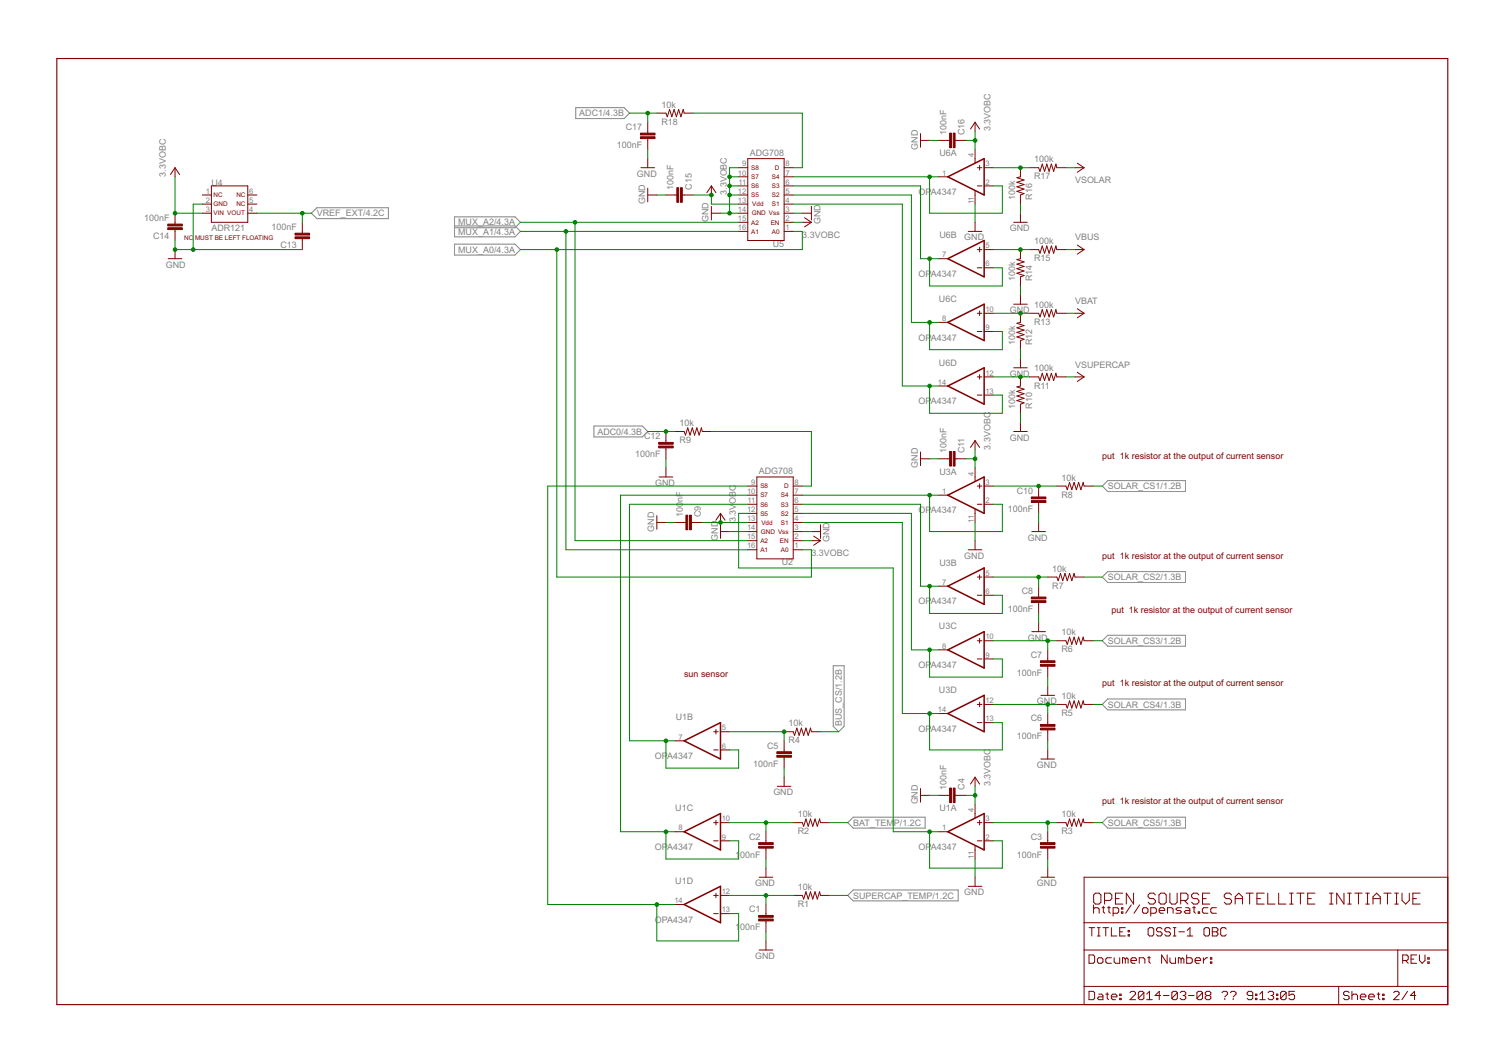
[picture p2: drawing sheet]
<svg xmlns="http://www.w3.org/2000/svg" width="420mm" height="297mm" viewBox="0 0 420 297" stroke-linecap="round" stroke-linejoin="round" font-family="sans-serif">
<g fill="none" stroke="#808080" stroke-width=".28">
<path d="M160.8 30.1h13.5l1.6 1.5-1.6 1.5h-13.5zM87 59.5l1.5-1.5h20v3h-20zM127 63.1h16.9l1.5 1.5-1.5 1.5h-16.9v-5.6h16.9l1.5 1.6-1.5 1.5h-16.9M127 68.2h16.9l1.5 1.5-1.5 1.5h-16.9zM165.9 118.9h13.5l1.6 1.6-1.6 1.5h-13.5zM307.9 135.7l1.6-1.5h21.7v3h-21.7zM307.9 161.1l1.6-1.5h21.7v3h-21.7zM307.9 178.9l1.6-1.5h21.7v3h-21.7zM232.8 185.9h3v16.9l-1.5 1.5-1.5-1.5zM307.9 196.7l1.6-1.6h21.7v3.1h-21.7zM238.4 228.1h20v3.1h-20l-1.6-1.5zM309.5 228.1h21.7v3.1h-21.7l-1.6-1.5z"/>
<path d="M236.8 250l1.6-1.5h29.3v3h-29.3z"/>
</g>
<g fill="none" stroke="#800000" stroke-width=".28">
<path d="M181 34.1v3.1M181 38.7v3M183.5 31.6h2.5l.4 1 .6-2 .7 2 .6-2 .7 2 .6-2 .6 2 .7-2 .2 1h2.6M257.2 39.2h2.5M257.2 37.3v3.8M262.2 39.2h3.1M266.8 39.2h3.1M272.4 34.1v2.6M272.4 34.1l-1.3 1.9M272.4 34.1l1.3 1.9M48.9 46.8l1.3 1.9M48.9 46.8l-1.3 1.9"/>
<path d="M48.9 46.8v2.6M48.9 59.5v3.1M56.5 59.5h2.6M56.5 57h2.6M56.5 54.4h2.6M59.1 51.9h10.1v10.2h-10.1zM69.2 59.5h2.6M69.2 57h2.6M69.2 54.4h2.6M179 46.8h3.9M181 54.4h2.5M181 44.3v2.5"/>
<path d="M181 52.5v3.8M186 54.4h3.1M190.6 54.4h3.1M198.7 59.5h2.6M198.7 51.9l-1.2 1.9M198.7 51.9l1.3 1.9M198.7 51.9v2.5M198.7 57.6v3.8M206.4 46.8h2.5M206.4 51.9h2.5M206.4 49.4h2.5M206.4 59.5h2.5"/>
<path d="M206.4 57h2.5M206.4 54.4h2.5M208.9 44.3h10.2v22.8h-10.2zM219.1 46.8h2.5M219.1 51.9h2.5M219.1 49.4h2.5M219.1 59.5h2.5M219.1 57h2.5M219.1 54.4h2.5M224.1 59.5h2.6M226.7 57.6v3.8M262.2 49.4h2.6"/>
<path d="M272.4 41.7v3.8M272.4 53.3v3.7M273 46.8h1.3M273 51.9h1.3M273.7 46.2v1.3M274.9 46.8h2.6M274.9 51.9h2.6M285.1 46.8v2.6l-1 .2 2 .6-2 .7 2 .6-2 .7 2 .6-2 .6 2 .7-1 .3v2.6M285.1 59.5v2.6M287.6 46.8h2.6l.3 1 .7-2 .6 2 .6-2 .7 2 .6-2 .6 2 .7-2 .2 1h2.6M300.3 46.8h2.6M300.9 45.6l2 1.2"/>
<path d="M302.9 46.8l-2 1.3M47 72.2h3.8M48.9 64.1v3M48.9 69.7v2.5M84.5 62.1v3M84.5 66.6v3.1M206.4 64.6h2.5M206.4 62.1h2.5M219.1 64.6h2.5M219.1 62.1h2.5M224.1 62.1h2.6M224.8 60.8l1.9 1.3"/>
<path d="M226.7 62.1l-1.9 1.2M262.2 72.2h2.6M270.5 64.6h3.8M272.4 62.1v2.5M273 69.7h1.3M273 74.8h1.3M273.7 69v1.3M274.9 69.7h2.6M274.9 74.8h2.6M283.2 62.1h3.8M285.1 69.7v2.5l-1 .3 2 .6-2 .6 2 .7-2 .6 2 .6-2 .7 2 .6-1 .4v2.5M287.6 69.7h2.6l.3 1 .7-2 .6 2 .6-2 .7 2 .6-2 .6 2 .7-2 .2 1h2.6"/>
<path d="M300.3 69.7h2.6M300.9 68.4l2 1.3M302.9 69.7l-2 1.3M262.2 90h2.6M273 87.5h1.3M273 92.5h1.3M273.7 86.8v1.3M274.9 87.5h2.6M274.9 92.5h2.6M283.2 84.9h3.8M285.1 82.4v2.5M285.1 87.5v2.5l-1 .3 2 .6-2 .6 2 .7-2 .6 2 .6-2 .7 2 .6-1 .4v2.5"/>
<path d="M287.6 87.5h2.6l.3 1 .7-2.1 .6 2.1 .6-2.1 .7 2.1 .6-2.1 .6 2.1 .7-2.1 .2 1.1h2.6M300.3 87.5h2.6M300.9 86.2l2 1.3M302.9 87.5l-2 1.2M262.2 107.8h2.6M273 105.2h1.3M273 110.3h1.3M273.7 104.6v1.3M274.9 105.2h2.6M274.9 110.3h2.6M283.2 102.7h3.8M285.1 100.1v2.6"/>
<path d="M285.1 105.2v2.6l-1 .2 2 .6-2 .7 2 .6-2 .7 2 .6-2 .6 2 .7-1 .3v2.6M285.1 117.9v2.6M287.6 105.2h2.6l.3 1 .7-2 .6 2 .6-2 .7 2 .6-2 .6 2 .7-2 .2 1h2.6M300.3 105.2h2.6M300.9 103.9l2 1.3M302.9 105.2l-2 1.3M184.1 133.2h3.8M186 120.5v3M186 125v3.1M186 130.6v2.6M188.6 120.5h2.5l.4 1 .6-2.1 .7 2.1 .6-2.1 .6 2.1 .7-2.1 .6 2.1 .6-2.1 .3 1.1h2.5M208.9 135.7h2.5"/>
<path d="M208.9 138.2h2.5M211.4 133.2h10.2v22.8h-10.2zM221.6 135.7h2.5M221.6 138.2h2.5M257.2 126.2v3.8M257.2 128.1h2.5M262.2 138.2h2.6M262.2 128.1h3.1M266.8 128.1h3.1M272.4 123v2.5M272.4 130.6v3.8M272.4 123l-1.3 1.9"/>
<path d="M272.4 123l1.3 1.9M273 135.7h1.3M273.7 135.1v1.2M274.9 135.7h2.6M283.2 120.5h3.8M290.2 135.7v3M295.2 135.7h2.6l.4 1 .6-2 .6 2 .7-2 .6 2 .6-2 .7 2 .6-2 .3 1h2.5M183.5 145.9h2.5M183.5 144v3.8M188.6 145.9h3M193.1 145.9h3.1M201.3 148.4h2.5"/>
<path d="M201.3 143.3l-1.3 1.9M201.3 143.3l1.2 1.9M201.3 143.3v2.6M201.3 146.5v3.8M208.9 140.8h2.5M208.9 153.5h2.5M208.9 150.9h2.5M208.9 148.4h2.5M208.9 145.9h2.5M208.9 143.3h2.5M221.6 140.8h2.5M221.6 153.5h2.5"/>
<path d="M221.6 150.9h2.5M221.6 148.4h2.5M221.6 145.9h2.5M221.6 143.3h2.5M226.7 150.9h2.5M226.7 148.4h2.5M227.3 149.7l1.9 1.2M229.2 146.5v3.8M229.2 150.9l-1.9 1.3M270.5 153.5h3.8M272.4 142.2v3.7M272.4 150.9v2.6"/>
<path d="M273 140.8h1.3M274.9 140.8h2.6M288.2 148.4h3.9M290.2 140.3v3M290.2 145.9v2.5M262.2 163.6h2.6M273 161.1h1.3M273 166.2h1.3M273 178.9h1.3M273.7 160.5v1.2M273.7 178.2v1.3M274.9 161.1h2.6"/>
<path d="M274.9 166.2h2.6M274.9 178.9h2.6M288.2 176.3h3.9M290.2 163.6v3.1M290.2 168.2v3.1M290.2 173.8v2.5M292.7 161.1h2.5l.4 1 .6-2 .7 2 .6-2 .7 2 .6-2 .6 2 .7-2 .2 1h2.6M295.2 178.9h2.6l.4 1 .6-2 .6 2 .7-2 .6 2 .6-2 .7 2 .6-2 .3 1h2.5M262.2 181.4h2.6M262.2 199.2h2.6M273 184h1.3M273 196.7h1.3"/>
<path d="M273.7 196v1.3M274.9 184h2.6M274.9 196.7h2.6M290.8 194.1h3.8M292.7 181.4v3.1M292.7 186v3M292.7 191.6v2.5M292.7 199.2v3M295.2 196.7h2.6l.4 1 .6-2.1 .6 2.1 .7-2.1 .6 2.1 .6-2.1 .7 2.1 .6-2.1 .3 1.1h2.5M188.6 206.8h2.5M199.4 204.3h1.2M199.4 209.4h1.2"/>
<path d="M200 203.6v1.3M201.3 204.3h2.5M201.3 209.4h2.5M217.1 219.5h3.9M219.1 206.8v3.1M219.1 211.4v3M219.1 217v2.5M219.1 204.3h2.5l.4 1 .6-2 .6 2 .7-2 .6 2 .6-2 .7 2 .6-2 .3 1h2.5M272.4 217v2.5M272.4 217l-1.3 1.9M272.4 217l1.3 1.9M273 201.7h1.3"/>
<path d="M274.9 201.7h2.6M290.8 211.9h3.8M292.7 203.8v3M292.7 209.4v2.5M188.6 232.2h2.5M199.4 229.7h1.2M199.4 234.7h1.2M200 229v1.3M201.3 229.7h2.5M201.3 234.7h2.5M214 232.2v3M214 236.8v3"/>
<path d="M221.6 229.7h2.5l.4 1 .6-2.1 .7 2.1 .6-2.1 .7 2.1 .6-2.1 .6 2.1 .7-2.1 .2 1.1h2.6M257.2 220.1v3.8M257.2 222h2.5M262.2 222h3.1M262.2 232.2h2.6M266.8 222h3.1M272.4 224.6v3.7M272.4 236.1v3.7M273 229.7h1.3M273 234.7h1.3M273.7 229v1.3M274.9 229.7h2.6"/>
<path d="M274.9 234.7h2.6M292.7 232.2v3M292.7 236.8v3M295.2 229.7h2.6l.4 1 .6-2.1 .6 2.1 .7-2.1 .6 2.1 .6-2.1 .7 2.1 .6-2.1 .3 1.1h2.5M188.6 252.5h2.5M199.4 250h1.2M199.4 255.1h1.2M200 249.3v1.3M201.3 250h2.5M201.3 255.1h2.5M212.1 244.9h3.8M214 242.4v2.5"/>
<path d="M214 252.5v3.1M214 257.1v3M221.6 250h2.5l.4 1 .6-2 .7 2 .6-2 .7 2 .6-2 .6 2 .7-2 .2 1h2.6M270.5 247.4h3.8M272.4 244.9v2.5M290.8 244.9h3.8M292.7 242.4v2.5M302.9 244.9h101.6v35.6h-101.6zM302.9 257.6h101.6M304.2 259h1.6M305 259v2.3M305.5 252.6v2.4"/>
<path d="M305.5 253.8l.4-.4h.8l.4 .4v1.2M305.5 249.9l.5-.6h1l.6 .6v2l-.6 .5h-1l-.5-.5zM306.6 259h.7M307 259v2.3M307.8 253.4h.8M308.1 259h1.6M308.2 253v1.6l.4 .4M308.6 251.4h1.5l.5-.5v-1l-.5-.6h-1.5v3.1M308.9 259v2.3M309.4 253.4h.8M309.8 253v1.6l.4 .4M310.5 259v2.3h1.5"/>
<path d="M311 255h1.1l.4-.4v-.8l-.4-.4h-1.1v2.3M311.6 250.9h1M313.3 253.4h.4v.4h-.4zM313.3 254.6h.4v.4h-.4zM313.6 249.3h-2v3.1h2M314.4 259h-1.6v2.3h1.6M315.2 259.8h.3v.3h-.3zM316 252.6l-1.5 2.4M316.7 249.3v3.1l-2.1-3.1v3.1M318.4 252.6l-1.6 2.4M319.2 253.8l.3-.4h.8l.4 .4v.8l-.4 .4h-.8l-.3-.4zM320.7 259.4l.4-.4h.8l.4 .4v1.5l-.4 .4h-.8l-.4-.4z"/>
<path d="M321.5 255h1.1l.4-.4v-.8l-.4-.4h-1.1v2.3M322.8 249.9l-.5-.6h-1.1l-.5 .6v.5l.5 .5h1.1l.5 .5v.5l-.5 .5h-1.1l-.5-.5M323.8 254.2h1.6v-.4l-.4-.4h-.8l-.4 .4v.8l.4 .4h.8M324.3 249.3h1l.5 .6v2l-.5 .5h-1l-.5-.5v-2zM324.6 259.4l-.3-.4h-.8l-.4 .4v.4l.4 .3h.8l.3 .4v.4l-.3 .4h-.8l-.4-.4M326.2 255v-1.6h1.1l.4 .4v1.2M326.8 249.3v2.6l.5 .5h1l.5-.5v-2.6M327 259.4l-.4-.4h-.8l-.4 .4v.4l.4 .3h.8l.4 .4v.4l-.4 .4h-.8l-.4-.4M327.8 259h.7M328.1 259v2.3M329.8 251.4h1.6l.5-.5v-1l-.5-.6h-1.6v3.1M330.1 253.4h-1.2l-.4 .4 .4 .4h.8l.4 .4-.4 .4h-1.2"/>
<path d="M330.9 251.4l1 1M331.2 253.4h.8l.4 .4v1.2h-1.2l-.4-.4 .4-.4h1.2M331.7 259.8l.7-.8v2.3M333.2 253.4h.7M333.6 253v1.6l.3 .4M334.7 254.6h.4v.4h-.4zM334.9 249.9l-.5-.6h-1l-.5 .6v.5l.5 .5h1l.5 .5v.5l-.5 .5h-1l-.5-.5M335.9 250.9h1.1M336.7 259h.8l.4 .4v1.5l-.4 .4h-.8l-.4-.4v-1.5zM337.5 253.4h-1.2l-.4 .4v.8l.4 .4h1.2M338 249.3h-2.1v3.1h2.1M338.7 259h1.1l.4 .4v.4l-.4 .3 .4 .4v.4l-.4 .4h-1.1z"/>
<path d="M339.8 253.4h-1.2l-.4 .4v.8l.4 .4h1.2M342.6 259.4l-.4-.4h-.8l-.4 .4v1.5l.4 .4h.8l.4-.4M344 249.9l-.5-.6h-1l-.5 .6v.5l.5 .5h1l.5 .5v.5l-.5 .5h-1l-.5-.5M345.1 250.9h2M345.1 252.4v-2l1-1.1 1 1.1v2M348.1 249.3h2M349.1 249.3v3.1M351.1 250.9h1M353.2 249.3h-2.1v3.1h2.1M354.2 249.3v3.1h2M357.2 249.3v3.1h2M360.3 249.3h1"/>
<path d="M360.3 252.4h1M360.8 249.3v3.1M362.3 249.3h2M363.3 249.3v3.1M365.3 250.9h1M367.3 249.3h-2v3.1h2M371.4 249.3h1M371.4 252.4h1M371.9 249.3v3.1M375.5 249.3v3.1l-2.1-3.1v3.1M376.5 249.3h1M376.5 252.4h1"/>
<path d="M377 249.3v3.1M378.5 249.3h2M379.5 249.3v3.1M381.5 249.3h1M381.5 252.4h1M382 249.3v3.1M383.6 250.9h2M383.6 252.4v-2l1-1.1 1 1.1v2M386.6 249.3h2M387.6 249.3v3.1M389.6 249.3h1.1M389.6 252.4h1.1"/>
<path d="M390.1 249.3v3.1M391.7 249.3v2.1l1 1 1-1v-2.1M394.7 250.9h1M396.7 249.3h-2v3.1h2M212.1 265.2h3.8M214 262.7v2.5M302.9 265.2h101.6M302.9 275.4h101.6M304.2 266.6h1.2l.4 .4v1.5l-.4 .4h-1.2zM304.2 276.8h1.2l.4 .3v1.6l-.4 .4h-1.2zM306.6 267.8l.4-.4h.7l.4 .4v.7l-.4 .4h-.7l-.4-.4zM306.6 261.3h.7"/>
<path d="M307 277.5h.7l.4 .4v1.2h-1.1l-.4-.4 .4-.4h1.1M308.9 277.5h.8M309.3 277.1v1.6l.4 .4M310.5 278.3h1.5v-.4l-.4-.4h-.7l-.4 .4v.8l.4 .4h.7M310.5 267.4h-1.2l-.4 .4v.7l.4 .4h1.2M311.3 267.4v1.1l.3 .4h1.2v-1.5M312.8 278.7h.4v.4h-.4zM312.8 277.5h.4v.4h-.4zM312.8 260.1h.8M314.4 267.8l-.4-.4h-.4v1.5M314.4 267.8l.3-.4 .5 .4v1.1M314.4 267.8v1.1"/>
<path d="M315.2 260.9h.3v.4h-.3zM315.7 277.1l.4-.3h.7l.4 .3v.4l-1.5 1.6h1.5M315.9 268.1h1.6v-.3l-.4-.4h-.8l-.4 .4v.7l.4 .4h.8M318.3 268.9v-1.5h1.1l.4 .4v1.1M319.6 277.1v1.6l-.4 .4h-.8l-.4-.4M319.6 277.1l-.4-.3h-.8l-.4 .3v1.6M319.6 277.1l-1.6 1.6M320.3 279.1h1.6M320.3 277.5l.8-.7v2.3M320.6 267.4h.8M321 267v1.5l.4 .4M324.2 277.9h-1.5l1.1-1.1v2.3"/>
<path d="M325 277.9h1.6M326.1 266.6v2.3l-1.6-2.3v2.3M326.8 267.4v1.1l.4 .4h1.2v-1.5M327.8 261.3h.7M328.9 277.1v1.6l-.4 .4h-.8l-.3-.4M328.9 277.1l-.4-.3h-.8l-.3 .3v1.6M328.9 277.1l-1.5 1.6M329.3 260.1h1.6M329.7 277.1l.4-.3h.8l.4 .3v.4l-.4 .4M329.9 267.8l-.3-.4h-.4v1.5M329.9 267.8v1.1M329.9 267.8l.4-.4 .4 .4v1.1"/>
<path d="M330.5 277.9h.4M330.9 277.9l.4 .4v.4l-.4 .4h-.8l-.4-.4M331.5 266.6v2.3h1.2l.4-.4v-.7l-.4-.4h-1.2M331.7 261.3h1.5M332 277.9h1.6M333.9 268.1h1.5v-.3l-.4-.4h-.8l-.3 .4v.7l.3 .4h.8M335.9 277.1v1.6l-.4 .4h-.7l-.4-.4M335.9 277.1l-.4-.3h-.7l-.4 .3v1.6M335.9 277.1l-1.5 1.6M336.2 267.4v1.5M337.1 277.9l-.4-.4v-.4l.4-.3h.8l.4 .3v.4l-.4 .4M337.1 277.9l-.4 .4v.4l.4 .4h.8l.4-.4v-.4l-.4-.4"/>
<path d="M337.1 277.9h.8M337.4 267.4h-.4l-.8 .7M338.1 268.5h.4v.4h-.4zM338.1 267.4h.4v.4h-.4zM338.7 260.1h1.1M341.4 277.1l.4-.3h.8l.3 .3v.4l-.7 .8M342.2 278.7v.4M343.7 277.1l.4-.3h.8l.4 .3v.4l-.8 .8M344.5 278.7v.4M350 277.9h-1.2l-.4-.4v-.4l.4-.3h.8l.4 .3v1.6l-.4 .4h-.8l-.4-.4M350.7 277.5h.4v.4h-.4zM350.7 278.7h.4v.4h-.4z"/>
<path d="M351.9 279.1h1.6M351.9 277.5l.8-.7v2.3M354.2 277.1l.4-.3h.8l.4 .3v.4l-.4 .4M355 277.9h.4M355.4 277.9l.4 .4v.4l-.4 .4h-.8l-.4-.4M356.6 278.7h.4v.4h-.4zM356.6 277.5h.4v.4h-.4zM359.3 277.1v1.6l-.4 .4h-.8l-.3-.4M359.3 277.1l-.4-.3h-.8l-.3 .3v1.6M359.3 277.1l-1.5 1.6M361.7 276.8h-1.6v1.1l.8-.4h.4l.4 .4v.8l-.4 .4h-.8l-.4-.4M374 275.4v5.1"/>
<path d="M376.9 277.1l-.4-.3h-.8l-.4 .3v.4l.4 .4h.8l.4 .4v.4l-.4 .4h-.8l-.4-.4M377.7 277.9l.4-.4h.8l.3 .4v1.2M377.7 276.8v2.3M380 278.3h1.6v-.4l-.4-.4h-.8l-.4 .4v.8l.4 .4h.8M382.4 278.3h1.5v-.4l-.4-.4h-.7l-.4 .4v.8l.4 .4h.7M384.7 277.5h.8M385.1 277.1v1.6l.4 .4M386.2 278.7h.5v.4h-.5zM386.2 277.5h.5v.4h-.5zM389.3 277.1l.4-.3h.8l.4 .3v.4l-1.6 1.6h1.6M390.5 265.2v10.2M391.9 268.1h1.1l.4-.3v-.8l-.4-.4h-1.1v2.3"/>
<path d="M392.6 268.1l.8 .8M393.2 276.8l-1.6 2.3M394.2 267.8h.8M395.5 277.9h-1.5l1.2-1.1v2.3M395.8 266.6h-1.6v2.3h1.6M396.5 266.6v1.5l.8 .8 .8-.8v-1.5M398.9 268.5h.4v.4h-.4zM398.9 267.4h.4v.4h-.4z"/>
</g>
<path d="M15.9 16.3h388.6v264.2h-388.6z" fill="none" stroke="#800000" stroke-width=".32"/>
<path d="M264.8 49.4l10.1-5.1v10.1zM264.8 72.2l10.1-5.1v10.2zM264.8 90l10.1-5.1v10.2zM264.8 107.8l10.1-5.1v10.1zM264.8 138.2l10.1-5v10.1zM264.8 163.6l10.1-5v10.1zM264.8 181.4l10.1-5.1v10.2zM264.8 199.2l10.1-5.1v10.2zM191.1 206.8l10.2-5.1v10.2zM191.1 232.2l10.2-5.1v10.2zM264.8 232.2l10.1-5.1v10.2zM191.1 252.5l10.2-5.1v10.2z" fill="none" stroke="#800000" stroke-width=".42"/>
<g fill="#800000" stroke="#800000" stroke-width=".28">
<path d="M265.3 37.2h.5v4h-.5z"/>
<path d="M266.3 37.2h.5v4h-.5z"/>
<path d="M265.3 126h.5v4.1h-.5z"/>
<path d="M266.3 126h.5v4.1h-.5z"/>
<path d="M265.3 220h.5v4.1h-.5z"/>
<path d="M266.3 220h.5v4.1h-.5z"/>
<path d="M178.9 38.2h4.1v.5h-4.1z"/>
<path d="M178.9 37.2h4.1v.5h-4.1z"/>
<path d="M184 124.5h4.1v.5h-4.1z"/>
<path d="M184 123.5h4.1v.5h-4.1z"/>
<path d="M288.1 139.8h4.1v.5h-4.1z"/>
<path d="M288.1 138.7h4.1v.6h-4.1z"/>
<path d="M288.1 167.7h4.1v.5h-4.1z"/>
<path d="M288.1 166.7h4.1v.5h-4.1z"/>
<path d="M290.7 185.5h4v.5h-4z"/>
<path d="M290.7 184.5h4v.5h-4z"/>
<path d="M290.7 203.3h4v.5h-4z"/>
<path d="M290.7 202.2h4v.6h-4z"/>
<path d="M290.7 236.3h4v.5h-4z"/>
<path d="M290.7 235.2h4v.6h-4z"/>
<path d="M189.1 52.4h.5v4.1h-.5z"/>
<path d="M190.1 52.4h.5v4.1h-.5z"/>
<path d="M191.6 143.8h.5v4.1h-.5z"/>
<path d="M192.6 143.8h.5v4.1h-.5z"/>
<path d="M46.9 62.6h4v.5h-4z"/>
<path d="M46.9 63.6h4v.5h-4z"/>
<path d="M82.4 65.1h4.1v.5h-4.1z"/>
<path d="M82.4 66.1h4.1v.5h-4.1z"/>
<path d="M217 210.9h4.1v.5h-4.1z"/>
<path d="M217 209.9h4.1v.5h-4.1z"/>
<path d="M211.9 236.3h4.1v.5h-4.1z"/>
<path d="M211.9 235.2h4.1v.6h-4.1z"/>
<path d="M211.9 256.6h4.1v.5h-4.1z"/>
<path d="M211.9 255.6h4.1v.5h-4.1z"/>
</g>
<g fill="none" stroke="#008000" stroke-width=".28">
<path d="M175.9 31.6h7.6M181 31.6v2.5M193.7 31.6h30.4v15.2h-2.5M259.7 39.2h2.5M269.9 39.2h2.5M272.4 36.7v5M48.9 49.4v10.1h7.6M56.5 57h-2.5v12.7M71.8 59.5h15.2M84.5 59.5v2.6M181 41.7v2.6M183.5 54.4h2.5"/>
<path d="M193.7 54.4h5v2.6h7.7M201.3 59.5h5.1M203.8 54.4h2.6M203.8 51.9h2.6M203.8 49.4h2.6M206.4 46.8h-2.6v12.7M221.6 57h30.5v50.8h10.1M221.6 54.4h33v35.6h7.6M221.6 59.5h2.5M221.6 51.9h35.6v20.3h5M221.6 49.4h40.6M259.7 49.4v10.1h20.3v-7.6h-2.5"/>
<path d="M272.4 57v5.1M277.5 46.8h10.1M285.1 57v2.5M297.8 46.8h2.5M48.9 67.1v2.6h35.6M145.4 62.1h61M145.4 64.6h61M155.6 69.7v91.4h71.1v-7.6h-2.6M158.1 64.6v88.9h50.8M160.6 62.1v88.8h48.3M221.6 62.1h2.5M221.6 64.6h2.5v5.1h-78.7"/>
<path d="M259.7 72.2v7.6h20.3v-5h-2.5M277.5 69.7h10.1M285.1 79.8v2.6M297.8 69.7h2.5M259.7 90v7.6h20.3v-5.1h-2.5M277.5 87.5h10.1M285.1 97.6v2.5M297.8 87.5h2.5M259.7 107.8v7.6h20.3v-5.1h-2.5M277.5 105.2h10.1M285.1 115.4v2.5M297.8 105.2h2.5"/>
<path d="M181 120.5h7.6M186 128.1v2.5M198.7 120.5h28v15.2h-2.6M208.9 138.2h-35.6v94h15.3M208.9 135.7h-55.9v116.8h35.6M224.1 138.2h38.1M259.7 128.1h2.5M259.7 138.2v10.2h20.3v-7.6h-2.5M269.9 128.1h2.5M272.4 125.5v5.1M277.5 135.7h17.7M305.4 135.7h2.5"/>
<path d="M186 145.9h2.6M196.2 145.9h12.7M203.8 148.4h5.1M208.9 140.8h-33v66h12.7M208.9 143.3h-2.5v15.3h43.1v73.6h12.7M224.1 145.9h28v53.3h10.1M224.1 150.9h2.6M224.1 148.4h2.6M224.1 140.8h33.1v22.8h5M224.1 143.3h30.5v38.1h7.6M272.4 145.9v5M290.2 143.3v2.6"/>
<path d="M259.7 163.6v7.7h20.3v-5.1h-2.5M277.5 161.1h15.2M277.5 178.9h17.7M290.2 161.1v2.5M290.2 171.3v2.5M292.7 178.9v2.5M302.9 161.1h5M305.4 178.9h2.5M259.7 181.4v7.6h20.3v-5h-2.5M259.7 199.2v10.2h20.3v-7.7h-2.5M277.5 196.7h17.7M292.7 189v2.6"/>
<path d="M292.7 196.7v2.5M305.4 196.7h2.5M186 206.8v7.6h20.4v-5h-2.6M203.8 204.3h15.3v2.5M219.1 214.4v2.6M229.2 204.3h5.1M272.4 219.5v5.1M292.7 206.8v2.6M186 232.2v7.6h20.4v-5.1h-2.6M203.8 229.7h17.8M214 229.7v2.5M214 239.8v2.6"/>
<path d="M231.8 229.7h5M259.7 222h2.5M259.7 232.2v10.2h20.3v-7.7h-2.5M269.9 222h2.5M272.4 239.8v5.1M277.5 229.7h17.7M292.7 229.7v2.5M292.7 239.8v2.6M305.4 229.7h2.5M183.5 252.5v10.2h22.9v-7.6h-2.6M203.8 250h17.8M214 250v2.5"/>
<path d="M231.8 250h5M214 260.1v2.6"/>
</g>
<g fill="#008000" stroke="#008000" stroke-width=".28">
<circle cx="272.4" cy="222" r=".51"/>
<circle cx="272.4" cy="128.1" r=".51"/>
<circle cx="272.4" cy="39.2" r=".51"/>
<circle cx="198.7" cy="54.4" r=".51"/>
<circle cx="201.3" cy="145.9" r=".51"/>
<circle cx="48.9" cy="59.5" r=".51"/>
<circle cx="203.8" cy="59.5" r=".51"/>
<circle cx="203.8" cy="54.4" r=".51"/>
<circle cx="203.8" cy="51.9" r=".51"/>
<circle cx="203.8" cy="49.4" r=".51"/>
<circle cx="48.9" cy="69.7" r=".51"/>
<circle cx="54" cy="69.7" r=".51"/>
<circle cx="285.1" cy="46.8" r=".51"/>
<circle cx="259.7" cy="49.4" r=".51"/>
<circle cx="259.7" cy="72.2" r=".51"/>
<circle cx="259.7" cy="90" r=".51"/>
<circle cx="259.7" cy="107.8" r=".51"/>
<circle cx="285.1" cy="69.7" r=".51"/>
<circle cx="285.1" cy="87.5" r=".51"/>
<circle cx="285.1" cy="105.2" r=".51"/>
<circle cx="259.7" cy="138.2" r=".51"/>
<circle cx="259.7" cy="163.6" r=".51"/>
<circle cx="259.7" cy="181.4" r=".51"/>
<circle cx="259.7" cy="199.2" r=".51"/>
<circle cx="181" cy="31.6" r=".51"/>
<circle cx="186" cy="120.5" r=".51"/>
<circle cx="259.7" cy="232.2" r=".51"/>
<circle cx="290.2" cy="135.7" r=".51"/>
<circle cx="290.2" cy="161.1" r=".51"/>
<circle cx="292.7" cy="178.9" r=".51"/>
<circle cx="292.7" cy="196.7" r=".51"/>
<circle cx="292.7" cy="229.7" r=".51"/>
<circle cx="160.6" cy="62.1" r=".51"/>
<circle cx="158.1" cy="64.6" r=".51"/>
<circle cx="155.6" cy="69.7" r=".51"/>
<circle cx="219.1" cy="204.3" r=".51"/>
<circle cx="84.5" cy="59.5" r=".51"/>
<circle cx="186" cy="206.8" r=".51"/>
<circle cx="186" cy="232.2" r=".51"/>
<circle cx="183.5" cy="252.5" r=".51"/>
<circle cx="214" cy="250" r=".51"/>
<circle cx="214" cy="229.7" r=".51"/>
</g>
<g font-size="2.8" fill="#808080">
<text x="161.8" y="32.5">ADC1/4.3B</text>
<text x="184.8" y="30.1">10k</text>
<text x="184.8" y="34.9">R18</text>
<text x="172.3" y="41.4">100nF</text>
<text x="174.8" y="36.3">C17</text>
<text x="256.4" y="41.7" transform="rotate(-90 256.4 41.7)">GND</text>
<text x="264.4" y="37.7" transform="rotate(-90 264.4 37.7)">100nF</text>
<text x="269.5" y="37.7" transform="rotate(-90 269.5 37.7)">C16</text>
<text x="276.7" y="36.7" transform="rotate(-90 276.7 36.7)">3.3VOBC</text>
<text x="209.4" y="43.5">ADG708</text>
<text x="262.4" y="43.6">U6A</text>
<text x="288.9" y="45.3">100k</text>
<text x="46.4" y="49.4" transform="rotate(-90 46.4 49.4)">3.3VOBC</text>
<text x="59" y="51.9">U4</text>
<text x="177.9" y="49.4">GND</text>
<text x="188.2" y="52.9" transform="rotate(-90 188.2 52.9)">100nF</text>
<text x="193.3" y="52.9" transform="rotate(-90 193.3 52.9)">C15</text>
<text x="288.9" y="50.1">R17</text>
<text x="300.3" y="51.1">VSOLAR</text>
<text x="180.2" y="57" transform="rotate(-90 180.2 57)">GND</text>
<text x="203.1" y="54.4" transform="rotate(-90 203.1 54.4)">3.3VOBC</text>
<text x="256.6" y="54.4">OP</text>
<text x="260" y="54.4">A4347</text>
<text x="283.6" y="55.7" transform="rotate(-90 283.6 55.7)">100k</text>
<text x="288.4" y="55.7" transform="rotate(-90 288.4 55.7)">R16</text>
<text x="40.3" y="61.7">100nF</text>
<text x="59" y="64.6">ADR121</text>
<text x="75.8" y="64.2">100nF</text>
<text x="88.5" y="60.4">VREF_EXT/4.2C</text>
<text x="128" y="62.9">MUX_A2/4.3A</text>
<text x="128" y="65.5">MUX_A1/4.3A</text>
<text x="198" y="62.1" transform="rotate(-90 198 62.1)">GND</text>
<text x="229.2" y="62.5" transform="rotate(-90 229.2 62.5)">GND</text>
<text x="282.1" y="64.6">GND</text>
<text x="42.8" y="66.8">C14</text>
<text x="78.3" y="69.3">C13</text>
<text x="128" y="70.6">MUX_A0/4.3A</text>
<text x="215.9" y="68.9">U5</text>
<text x="224.1" y="66.4">3.3VOBC</text>
<text x="262.4" y="66.5">U6B</text>
<text x="269.4" y="67.1">GND</text>
<text x="288.9" y="68.2">100k</text>
<text x="300.3" y="67.1">VBUS</text>
<text x="46.4" y="74.8">GND</text>
<text x="256.6" y="77.3">OP</text>
<text x="260" y="77.3">A4347</text>
<text x="288.9" y="73">R15</text>
<text x="283.6" y="78.6" transform="rotate(-90 283.6 78.6)">100k</text>
<text x="288.4" y="78.6" transform="rotate(-90 288.4 78.6)">R14</text>
<text x="262.3" y="84.3">U6C</text>
<text x="282.1" y="87.5">GND</text>
<text x="288.9" y="85.9">100k</text>
<text x="300.3" y="84.9">VBAT</text>
<text x="256.6" y="95.1">OP</text>
<text x="260" y="95.1">A4347</text>
<text x="288.9" y="90.7">R13</text>
<text x="283.6" y="96.3" transform="rotate(-90 283.6 96.3)">100k</text>
<text x="288.4" y="96.3" transform="rotate(-90 288.4 96.3)">R12</text>
<text x="262.3" y="102.1">U6D</text>
<text x="282.1" y="105.2">GN</text>
<text x="285.8" y="105.2">D</text>
<text x="288.9" y="103.7">100k</text>
<text x="300.3" y="102.7">VSUPERCAP</text>
<text x="256.6" y="112.8">OP</text>
<text x="260" y="112.8">A4347</text>
<text x="288.9" y="108.5">R11</text>
<text x="189.8" y="118.9">10k</text>
<text x="283.6" y="114.1" transform="rotate(-90 283.6 114.1)">100k</text>
<text x="288.4" y="114.1" transform="rotate(-90 288.4 114.1)">R10</text>
<text x="166.9" y="121.4">ADC0/4.3B</text>
<text x="179.9" y="122.6">C12</text>
<text x="189.8" y="123.7">R9</text>
<text x="276.7" y="125.5" transform="rotate(-90 276.7 125.5)">3.3VOBC</text>
<text x="282.1" y="123">GND</text>
<text x="177.4" y="127.7">100nF</text>
<text x="256.4" y="130.6" transform="rotate(-90 256.4 130.6)">GND</text>
<text x="264.4" y="126.6" transform="rotate(-90 264.4 126.6)">100nF</text>
<text x="269.5" y="126.6" transform="rotate(-90 269.5 126.6)">C11</text>
<text x="183" y="135.7">GND</text>
<text x="212" y="132.4">ADG708</text>
<text x="262.4" y="132.5">U3A</text>
<text x="284" y="137.9">C10</text>
<text x="296.5" y="134.2">10k</text>
<text x="309.5" y="136.6">SOLAR_CS1/1.2B</text>
<text x="190.7" y="140.1" transform="rotate(-90 190.7 140.1)">nF</text>
<text x="205.6" y="140.7" transform="rotate(-90 205.6 140.7)">OBC</text>
<text x="256.6" y="143.3">OP</text>
<text x="260" y="143.3">A4347</text>
<text x="281.5" y="142.9">100nF</text>
<text x="296.5" y="139">R8</text>
<text x="182.7" y="148.4" transform="rotate(-90 182.7 148.4)">GND</text>
<text x="190.7" y="144.3" transform="rotate(-90 190.7 144.3)">100</text>
<text x="195.8" y="144.3" transform="rotate(-90 195.8 144.3)">C9</text>
<text x="205.6" y="145.9" transform="rotate(-90 205.6 145.9)">3.3V</text>
<text x="200.5" y="150.9" transform="rotate(-90 200.5 150.9)">GND</text>
<text x="226.7" y="155.3">3.3VOBC</text>
<text x="231.7" y="151.4" transform="rotate(-90 231.7 151.4)">GND</text>
<text x="287.2" y="150.9">GND</text>
<text x="218.4" y="157.8">U2</text>
<text x="262.4" y="157.9">U3B</text>
<text x="269.4" y="156">GND</text>
<text x="294" y="159.6">10k</text>
<text x="309.5" y="162">SOLAR_CS2/1.3B</text>
<text x="285.4" y="165.8">C8</text>
<text x="294" y="164.4">R7</text>
<text x="256.6" y="168.7">OP</text>
<text x="260" y="168.7">A4347</text>
<text x="281.5" y="170.9">100nF</text>
<text x="262.3" y="175.7">U3C</text>
<text x="287.2" y="178.9">GND</text>
<text x="296.5" y="177.4">10k</text>
<text x="309.5" y="179.8">SOLAR_CS3/1.2B</text>
<text x="288" y="183.6">C7</text>
<text x="296.5" y="182.2">R6</text>
<text x="256.6" y="186.5">OP</text>
<text x="260" y="186.5">A4347</text>
<text x="284.1" y="188.7">100nF</text>
<text x="262.3" y="193.5">U3D</text>
<text x="289.7" y="196.7">GND</text>
<text x="296.5" y="195.1">10k</text>
<text x="309.5" y="197.5">SOLAR_CS4/1.3B</text>
<text x="188.8" y="201.1">U1B</text>
<text x="220.3" y="202.7">10k</text>
<text x="235.2" y="202.7" transform="rotate(-90 235.2 202.7)">BUS_CS/1.2B</text>
<text x="288" y="201.4">C6</text>
<text x="296.5" y="199.9">R5</text>
<text x="214.3" y="209">C5</text>
<text x="220.3" y="207.5">R4</text>
<text x="256.6" y="204.3">OP</text>
<text x="260" y="204.3">A4347</text>
<text x="284.1" y="206.4">100nF</text>
<text x="183" y="211.9">OP</text>
<text x="186.4" y="211.9">A4347</text>
<text x="210.4" y="214">100nF</text>
<text x="289.7" y="214.4">GND</text>
<text x="264.4" y="220.5" transform="rotate(-90 264.4 220.5)">100nF</text>
<text x="269.5" y="220.5" transform="rotate(-90 269.5 220.5)">C4</text>
<text x="276.7" y="219.5" transform="rotate(-90 276.7 219.5)">3.3VOBC</text>
<text x="188.7" y="226.5">U1C</text>
<text x="216" y="222">GND</text>
<text x="256.4" y="224.6" transform="rotate(-90 256.4 224.6)">GND</text>
<text x="262.4" y="226.5">U1A</text>
<text x="222.9" y="228.1">10k</text>
<text x="222.9" y="232.9">R2</text>
<text x="238.4" y="230.6">BAT_TEM</text>
<text x="249.7" y="230.6">P/1.2C</text>
<text x="296.5" y="228.1">10k</text>
<text x="296.5" y="232.9">R3</text>
<text x="309.5" y="230.6">SOLAR_CS5/1.3B</text>
<text x="183" y="237.3">OP</text>
<text x="186.4" y="237.3">A4347</text>
<text x="205.3" y="239.4">1</text>
<text x="206.7" y="239.4">00nF</text>
<text x="209.3" y="234.4">C2</text>
<text x="256.6" y="237.3">OP</text>
<text x="260" y="237.3">A4347</text>
<text x="284.1" y="239.4">100nF</text>
<text x="288" y="234.4">C3</text>
<text x="188.7" y="246.8">U1D</text>
<text x="211" y="247.4">GND</text>
<text x="222.9" y="248.5">10k</text>
<text x="238.4" y="250.9">SUPERCAP_TEMP/1.2C</text>
<text x="269.4" y="250">GND</text>
<text x="289.7" y="247.4">GND</text>
<text x="183" y="257.6">OPA4347</text>
<text x="209.3" y="254.7">C1</text>
<text x="222.9" y="253.3">R1</text>
<text x="205.3" y="259.8">1</text>
<text x="206.7" y="259.8">00nF</text>
<text x="211" y="267.8">GND</text>
</g>
<g font-size="2.8" fill="#800000">
<text x="307.9" y="128.1">put 1k resistor at the output of current sensor</text>
<text x="307.9" y="156">put 1k resistor at the output of current sensor</text>
<text x="310.5" y="171.3">put 1k resistor at the output of current sensor</text>
<text x="191.1" y="189">sun sensor</text>
<text x="307.9" y="191.6">put 1k resistor at the output of current sensor</text>
<text x="307.9" y="224.6">put 1k resistor at the output of current sensor</text>
</g>
<g font-size="2.4" fill="#808080">
<text x="207.4" y="46.5">9</text>
<text x="219.4" y="46.5">8</text>
<text x="272" y="43.9" transform="rotate(-90 272 43.9)">4</text>
<text x="275.3" y="46.5">3</text>
<text x="206.2" y="49">10</text>
<text x="206.3" y="51.5">11</text>
<text x="219.4" y="51.5">6</text>
<text x="219.4" y="49">7</text>
<text x="263.2" y="49">1</text>
<text x="275.3" y="51.5">2</text>
<text x="57.5" y="54.1">1</text>
<text x="57.5" y="56.6">2</text>
<text x="57.5" y="59.2">3</text>
<text x="69.6" y="59.2">4</text>
<text x="69.6" y="56.6">5</text>
<text x="69.6" y="54.1">6</text>
<text x="206.2" y="54.1">12</text>
<text x="206.2" y="56.6">13</text>
<text x="206.2" y="59.2">14</text>
<text x="219.4" y="59.2">3</text>
<text x="219.4" y="56.6">4</text>
<text x="219.4" y="54.1">5</text>
<text x="272" y="57" transform="rotate(-90 272 57)">11</text>
<text x="206.2" y="61.7">15</text>
<text x="206.2" y="64.2">16</text>
<text x="219.4" y="64.2">1</text>
<text x="219.4" y="61.7">2</text>
<text x="263.2" y="71.9">7</text>
<text x="275.3" y="69.3">5</text>
<text x="275.3" y="74.4">6</text>
<text x="263.2" y="89.6">8</text>
<text x="275.3" y="87.1">10</text>
<text x="275.3" y="92.2">9</text>
<text x="262" y="107.4">14</text>
<text x="275.3" y="104.9">12</text>
<text x="275.3" y="110">13</text>
<text x="208.7" y="137.9">10</text>
<text x="209.9" y="135.3">9</text>
<text x="221.9" y="137.9">7</text>
<text x="221.9" y="135.3">8</text>
<text x="263.2" y="137.9">1</text>
<text x="272" y="132.8" transform="rotate(-90 272 132.8)">4</text>
<text x="275.3" y="135.3">3</text>
<text x="208.7" y="143">12</text>
<text x="208.9" y="140.4">11</text>
<text x="221.9" y="143">5</text>
<text x="221.9" y="140.4">6</text>
<text x="275.3" y="140.4">2</text>
<text x="208.7" y="145.5">13</text>
<text x="208.7" y="148">14</text>
<text x="221.9" y="148">3</text>
<text x="221.9" y="145.5">4</text>
<text x="272" y="145.9" transform="rotate(-90 272 145.9)">11</text>
<text x="208.7" y="150.6">15</text>
<text x="208.7" y="153.1">16</text>
<text x="221.9" y="153.1">1</text>
<text x="221.9" y="150.6">2</text>
<text x="275.3" y="160.7">5</text>
<text x="263.2" y="163.3">7</text>
<text x="275.3" y="165.8">6</text>
<text x="275.3" y="178.5">10</text>
<text x="263.2" y="181.1">8</text>
<text x="275.3" y="183.6">9</text>
<text x="275.3" y="196.3">12</text>
<text x="201.6" y="203.9">5</text>
<text x="262" y="198.8">14</text>
<text x="275.3" y="201.4">13</text>
<text x="189.6" y="206.5">7</text>
<text x="201.6" y="209">6</text>
<text x="272" y="226.8" transform="rotate(-90 272 226.8)">4</text>
<text x="189.6" y="231.9">8</text>
<text x="201.6" y="229.3">10</text>
<text x="263.2" y="231.9">1</text>
<text x="275.3" y="229.3">3</text>
<text x="201.6" y="234.4">9</text>
<text x="272" y="239.9" transform="rotate(-90 272 239.9)">11</text>
<text x="275.3" y="234.4">2</text>
<text x="201.6" y="249.6">12</text>
<text x="188.4" y="252.2">14</text>
<text x="201.6" y="254.7">13</text>
</g>
<g font-size="2" fill="#800000">
<text x="209.9" y="47.5">S8</text>
<text x="216.5" y="47.5">D</text>
<text x="209.9" y="52.5">S6</text>
<text x="209.9" y="50">S7</text>
<text x="215.6" y="52.5">S3</text>
<text x="215.6" y="50">S4</text>
<text x="59.7" y="55.1">NC</text>
<text x="59.7" y="57.6">GND</text>
<text x="66" y="57.6">NC</text>
<text x="66" y="55.1">NC</text>
<text x="209.9" y="55.1">S5</text>
<text x="210.2" y="57.6">Vdd</text>
<text x="215.6" y="57.6">S1</text>
<text x="215.6" y="55.1">S2</text>
<text x="59.7" y="60.2">VIN VOUT</text>
<text x="209.9" y="62.7">A2</text>
<text x="209.9" y="65.2">A1</text>
<text x="210" y="60.2">GND Vss</text>
<text x="215.3" y="62.7">EN</text>
<text x="215.6" y="65.2">A0</text>
<text x="51.4" y="67.1">NC</text>
<text x="54.5" y="67.1">MUST BE LEFT FLOATING</text>
<text x="212.4" y="136.3">S8</text>
<text x="219" y="136.3">D</text>
<text x="212.4" y="144">S5</text>
<text x="212.4" y="141.4">S6</text>
<text x="212.4" y="138.9">S7</text>
<text x="218.1" y="144">S2</text>
<text x="218.1" y="141.4">S3</text>
<text x="218.1" y="138.9">S4</text>
<text x="212.6" y="149">GND Vss</text>
<text x="212.7" y="146.5">Vdd</text>
<text x="218.1" y="146.5">S1</text>
<text x="212.4" y="151.6">A2</text>
<text x="212.4" y="154.1">A1</text>
<text x="217.8" y="151.6">EN</text>
<text x="218.1" y="154.1">A0</text>
</g>
</svg>
